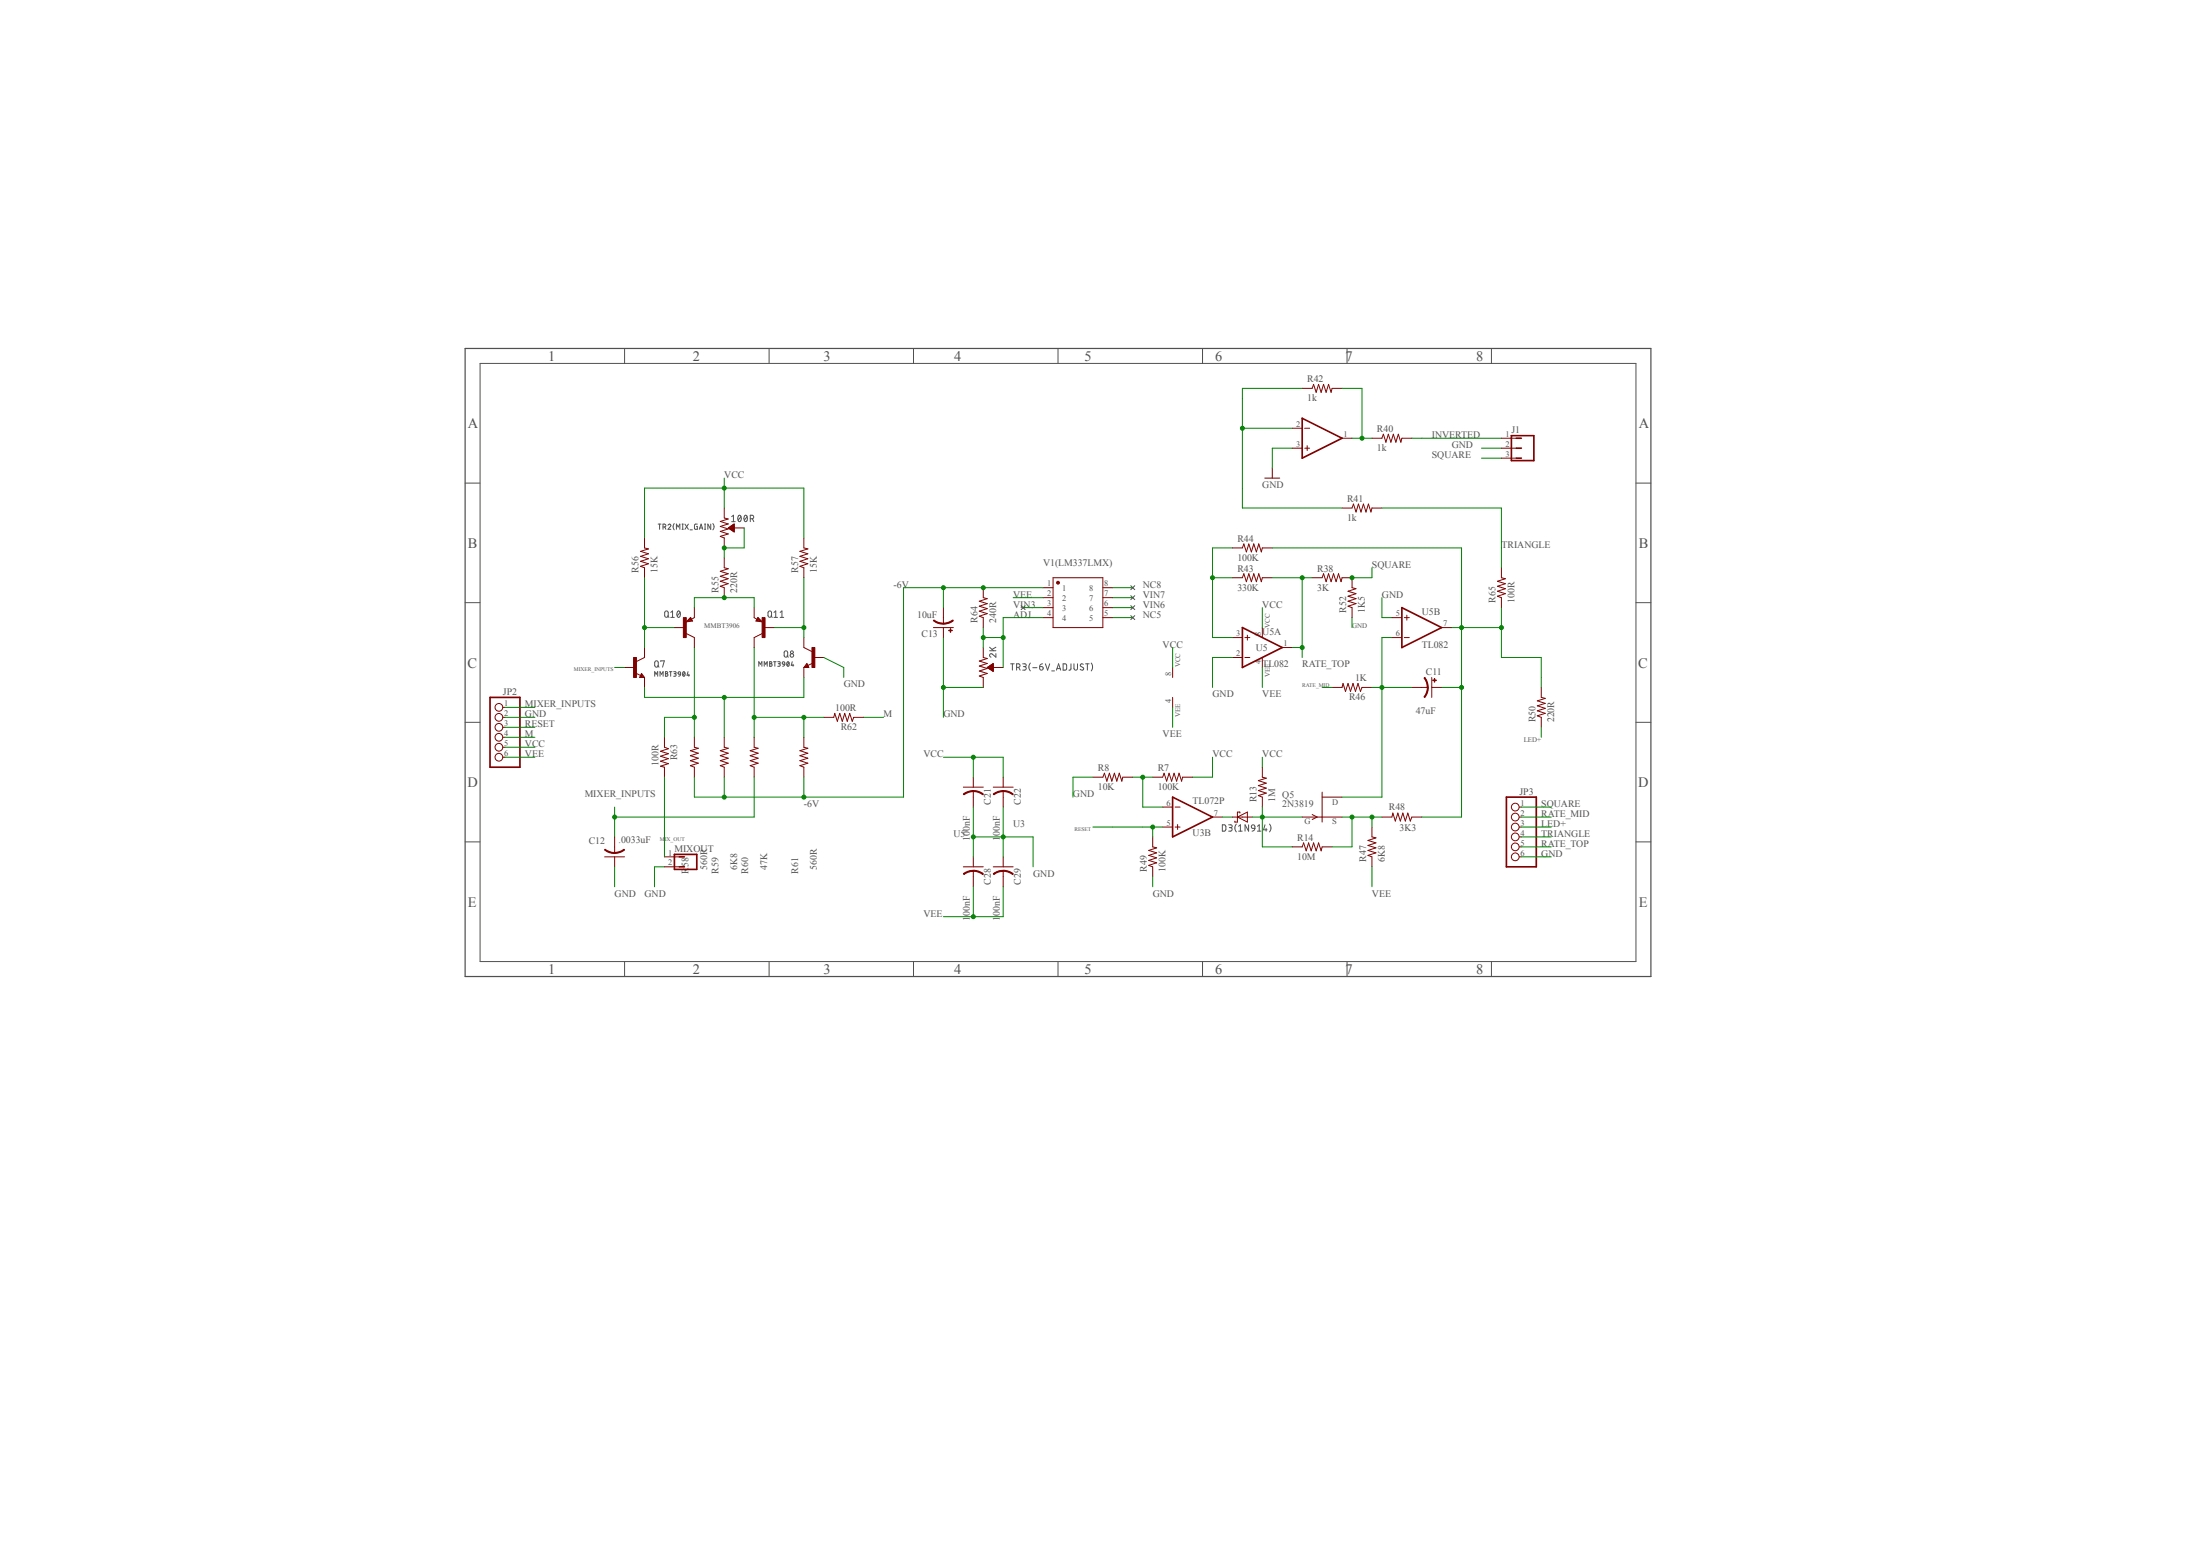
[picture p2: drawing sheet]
<svg xmlns="http://www.w3.org/2000/svg" width="841mm" height="594mm" viewBox="0 0 841 594" stroke-linecap="round" stroke-linejoin="round" font-family="sans-serif">
<path d="M177.3 132.7l579.7 252M757 132.7l-579.7 252" fill="none" stroke="#fff" stroke-width=".38"/>
<g fill="none" stroke="#505050" stroke-width=".38">
<path d="M183.5 138.8h441.9v228.6h-441.9zM238.8 133.1v5.7M294 133.1v5.7M349.2 133.1v5.7M404.5 133.1v5.7M459.7 133.1v5.7M515 133.1v5.7M570.2 133.1v5.7M177.8 184.6h5.7M279.7 197.4l.7-.6v2.5M279.7 199.3h1.4M282.3 197l.2-.1a1.23 1.23 0 0 1 .9 1.2 1.23 1.23 0 0 1-.9 1.2l-.5-1.2z"/>
<path d="M283.3 197.4l-1.1 1.3M284.7 197l.3-.2a1.34 1.34 0 0 1 .7 1.3 1.34 1.34 0 0 1-.8 1.2l-.5-1.2zM285.6 197.4l-1.1 1.3M286.8 198.2h1l.3-.5-.1-.6-1.2-.3v2.5M287.6 198.2l.6 1.1M625.4 184.6h5.7M251.6 200.2h1.1M252.1 200.2v2M253.5 201.3h.8l.3-.4-.2-.5-.9-.2v2M254.1 201.3l.5 .9M255.4 200.7a.54 .54 0 0 1 .7-.5 .54 .54 0 0 1 .2 .9l-.9 1.1h1.1M257.7 200l-.4 1.2 .4 1.2"/>
<path d="M258.6 202.2v-2l.7 1.1 .6-1.1v2M260.7 200.2h.5M260.7 202.2h.5M261 200.2v2M261.8 200.2l1.4 2M263.2 200.2l-1.4 2M263.8 202.4h.9M266.6 200.2l-1.1 .3 .2 1.7h.9v-1.1h-.4M267.3 202.2l.7-2 .7 2M267.5 201.7h1M269.3 200.2h.5M269.3 202.2h.5"/>
<path d="M269.5 200.2v2M271.7 200.2v2l-1.1-2v2M272.5 200l.5 1.2-.5 1.2M177.8 230.2h5.7M254.3 233.5l.6-.1 .5 .4v1.7l-.5 .3-.6-.1-.2-.5zM255.2 235.3l.5 .6M256.4 234l.7-.6v2.5M256.4 235.9h1.4M259 233.6l.2-.1a1.23 1.23 0 0 1 .9 1.1 1.23 1.23 0 0 1-.9 1.2l-.5-1.2zM260 234l-1.1 1.3M293.8 233.5l.6-.1 .5 .4v1.7l-.5 .3-.6-.1-.2-.5zM294.7 235.3l.5 .6"/>
<path d="M295.9 235.9h1.3M295.9 234l.7-.6v2.5M298.2 235.9h1.4M298.2 234l.7-.6v2.5M390.4 231.4l1.5 1.5M391.9 231.4l-1.5 1.5M432.3 235.2l1.5 1.5M432.3 231.4l1.5 1.5M432.3 227.6l1.5 1.5M432.3 223.8l1.5 1.5M433.8 235.2l-1.5 1.5M433.8 231.4l-1.5 1.5"/>
<path d="M433.8 227.6l-1.5 1.5M433.8 223.8l-1.5 1.5M625.4 230.2h5.7M753 232.1v1.6M753 235.2v1.5M753 238.2v1.5M756.8 232.1v4.2M756.8 238.6v4.2M250.3 258.4v-1.8l.5 1 .6-1v1.8M250.5 252.6l.6-.1 .5 .3v1.7l-.5 .4-.6-.1-.2-.6zM251.4 254.4l.5 .5M252.3 258.4v-1.8l.6 1 .6-1v1.8"/>
<path d="M252.6 252.7v-.2h1.4l-.7 2.4M254.4 256.6l.8 .2v.4l-.3 .2 .5 .5-.3 .4-.7 .1zM254.4 257.4h.5M255.9 256.6h1M256.4 256.6v1.8M257.5 256.6l.8 .1 .2 .3-.2 .3-.6 .1M258 257.4l.4 .2v.5l-.9 .3M259.5 256.7l.6 .2 .1 .7-.9-.2zM260.2 257.6l-.2 .5-.6 .3M261.2 256.7a.83 .83 0 0 1 .7 .8 .83 .83 0 0 1-.7 .8l-.2-.5zM261.8 257l-.8 1M263 256.6l-.4 1.4h1"/>
<path d="M263.3 257.6v.8M290.1 254.5v-1.7l.6 1 .6-1v1.7M292.2 254.5v-1.7l.5 1 .6-1v1.7M294.2 252.8l.8 .2v.4l-.3 .2 .5 .5-.3 .4h-.7zM294.2 253.6h.5M295.7 252.8h1M296.2 252.8v1.7M297.3 252.8l.9 .2-.1 .5-.6 .1M297.8 253.6l.4 .2v.5l-.9 .2M299.3 252.8h.5l.2 1-.8-.1-.1-.4zM300 253.8l-.2 .5-.6 .2M300 248.8h.9l.2 .5-.1 1.4-.4 .4-.8-.4v-1.4z"/>
<path d="M300.8 250.6l.6 .5M301 252.8a.84 .84 0 0 1 .7 .9 .84 .84 0 0 1-.7 .8l-.3-.8zM301.6 253.2l-.7 1M302.9 252.8l-.4 1.4h1M303.2 253.8v.7M378.3 248.6h2.4M378.3 247.3l1.5 1.3M380.7 249.7v1.4l-1.3-1.2a.66 .66 0 0 0-1.1 .2 .66 .66 0 0 0 .5 1M380.7 247.3l-1.5 .8M386.3 253.6h1.4M387 253.6v2.4M388.6 255l1.2-.3 .1-.6-.3-.4-1-.1v2.4"/>
<path d="M389.4 255l.6 1M391 253.6l1 .1 .3 .3-.3 .6-.8 .1M391.6 254.7l.5 .2 .2 .6-.4 .5h-.9M393.9 253.3l-.6 1.5 .6 1.5M394.8 255.1h1.6M397.4 254.7h.8a.69 .69 0 0 1 .6 .7 .69 .69 0 0 1-.7 .6 .69 .69 0 0 1-.7-.7zM398.5 253.6l-.9 .4-.2 .7M399.6 253.6l.9 2.4 .8-2.4M402 256.3h1.1M403.9 256l.8-2.4 .8 2.4M404.1 255.4h1.2M406.4 253.6l1 .1 .3 .3v1.6l-.3 .4h-1z"/>
<path d="M409.4 253.6v2.1l-.8 .3M410.6 253.6v1.7l.5 .7 .8-.4v-2M414.1 253.8l-.8-.1-.3 .5 1 .8a.66 .66 0 0 1-.1 1.1 .66 .66 0 0 1-1-.4M415 253.6h1.4M415.7 253.6v2.4M417.2 253.3l.5 1.5-.5 1.5M753 241.2v1.5M753 244.2v1.5M753 247.3v1.4M753 250.3v1.5M753 253.3v1.5M753 256.3v1.5"/>
<path d="M753 259.3v1.5M756.8 245.1v4.1M756.8 251.5v4.2M756.8 257.9v4.2M177.8 276h5.7M625.4 276h5.7M753 262.3v1.6M753 265.3v1.6M753 268.3v1.6M753 271.4v1.5M753 274.4v1.5M753 277.4v1.5"/>
<path d="M756.8 264.4v4.2M756.8 270.8v4.2M756.8 277.2v4.2M753 280.4v1.5M753 283.5v1.4M753 286.5v1.5M753 289.5v1.5M753 292.5v1.5M753 295.5v1.5M753 298.5v1.5M756.8 283.7v4.2M756.8 290.1v4.2"/>
<path d="M756.8 296.6v4.2M467.3 315.1l.9 .1 .4 .3v1.4l-.4 .6h-.9zM469.7 315.1l1.1 .1 .3 .3-.3 .6-.8 .1M470.4 316.2l.5 .2v.9l-1.2 .2M472.6 314.8l-.5 1.5 .5 1.5M473.5 317.5h1.4M473.5 315.7l.7-.6v2.4M477.3 315.1v2.4l-1.3-2.4v2.4M478.6 315.2h.9l.2 1.3-1.2-.2zM479.7 316.5l-.2 .6-.9 .4M480.7 317.5h1.4M480.7 315.7l.7-.6v2.4"/>
<path d="M483.6 315.1l-.6 1.9h1.4M484 316.5v1M485.3 314.8l.6 1.5-.6 1.5M753 301.5v1.6M753 304.5v1.6M753 307.6v1.5M753 310.6v1.5M753 313.6v1.5M753 316.6v1.5M753 319.6v1.6M756.8 303v4.2M756.8 309.4v4.2"/>
<path d="M756.8 315.9v4.2M177.8 321.6h5.7M625.4 321.6h5.7M753 322.7v1.5M753 325.7v1.5M753 328.7v1.5M753 331.7v1.5M753 334.7v1.5M753 337.7v1.6M756.8 322.3v4.2M756.8 328.8v4.2M756.8 335.2v4.2"/>
<path d="M753 340.7v1.6M753 343.8v1.5M753 346.8v1.5M753 349.8v1.5M753 352.8v1.5M753 355.8v1.6M753 358.9v1.5M756.8 341.7v4.2M756.8 348.1v4.2M756.8 354.5v4.2M238.8 367.4v5.7M294 367.4v5.7"/>
<path d="M349.2 367.4v5.7M404.5 367.4v5.7M459.7 367.4v5.7M515 367.4v5.7M570.2 367.4v5.7M753 361.9v1.5M753 364.9v1.5M753 367.9v1.5M753 370.9v1.5M753 373.9v1.5M753 377v1.5M753 380v1.5"/>
<path d="M756.8 361v4.2M756.8 367.4v4.2M756.8 373.9v4.2M753 383v1.5M756.8 380.3v4.2"/>
<circle cx="302.7" cy="249.2" r=".55"/>
<circle cx="302.7" cy="250.4" r=".68"/>
</g>
<path d="M177.8 133.1h453.3v240h-453.3z" fill="none" stroke="#505050" stroke-width=".47"/>
<g fill="none" stroke="#800000" stroke-width=".38">
<path d="M494 171.2h3.8M494 163.6h3.8M498.7 171.2h1.9M498.7 163.6h1.9M499.7 170.3v1.9M513 167.4h3.9M276.9 194.1v3.8l1.5 .4-3.1 .9 3.1 1-3.1 .9 3.1 1-3.1 .9 3.1 1-3.1 .9 1.6 .6v3.8M246.4 205.5v3.8l1.5 .4-3 .9 3 1-3 .9 3 1-3 1 3 .9-3 1 1.5 .5v3.8M276.9 213.1v3.8l1.5 .4-3.1 1 3.1 .9-3.1 1 3.1 .9-3.1 1 3.1 .9-3.1 1 1.6 .5v3.8M278.4 201.7l2.3-1.5v3zM278.5 201.6h2.2M278.7 201.5h2"/>
<path d="M278.8 202h1.9M279 202.1h1.7M279 201.3h1.7M279.2 202.3h1.5M279.2 201.1h1.5M279.5 202.4h1.2M279.5 200.9h1.2M279.7 202.6h1M279.7 200.8h1M280 200.6h.7M280 202.8h.7M280.2 200.4h.5"/>
<path d="M280.3 202.9h.4M280.5 203.1h.2M280.5 200.3h.2M284.5 201.7l-6 .1M307.3 205.5v3.8l1.5 .4-3 .9 3 1-3 .9 3 1-3 1 3 .9-3 1 1.5 .5v3.8M471.1 209.3h3.8l.6-1.5 1 3.1 .9-3.1 1 3.1 .9-3.1 1 3.1 .9-3.1 1 3.1 .4-1.6h3.8M257.8 239.8h3.8M261.2 236h1.1v7.6h-1.1zM263.9 236.9h-.6l.6-.4 .4 .6-1.5 .2 1.1-1.1 .6 .9M264 235.9l.8 1.4-2.4 .3zM265.4 232.1v3.9l-1.1 .6M288.3 232.1v3.9l1.1 .6"/>
<path d="M289.7 235.9l1.6 1.7-2.3-.3zM289.8 236.9h.6l-.6-.4-.4 .6 1.6 .2-1.2-1.1-.6 .9M291.3 236h1.1v7.6h-1.1zM292.1 239.8h3.8M471.1 220.7h3.8l.6-1.5 1 3 .9-3 1 3 .9-3 1 3 .9-3 1 3 .4-1.5h3.8M482.6 239.8v3.8M532.1 236h3.8M536.8 236h1.9M537.8 235v1.9M551.1 239.8h3.8M238.8 255h3.8M242.2 251.2h1.1v7.6h-1.1z"/>
<path d="M243 257.2l1.9 .9M245.2 257.3l1.2 1.5h-1.9zM245.2 258.1l.2 .3h-.5l.3-.7 .8 .9h-1.1M246.4 247.4v3.8l-3.1 1.5M246.4 258.8v3.8M262.4 242.1l3 1.5v3.8M291.3 242.1l-3 1.5v3.8M307.3 243.6v3.8l3.1 1.5M307.3 255v3.8M308.4 253.5l.8 1.5h-1.9zM308.4 254.2l-.1 .4h.5l-.4-.7-.7 .9h1.1M310.4 247.4h1.1v7.6h-1.1z"/>
<path d="M310.7 253.4l-1.9 .8M311.1 251.2h3.8M448.3 255v3.8M471.1 243.6h3.8M471.1 251.2h3.8M475.9 243.6h1.9M475.9 251.2h1.9M476.9 242.6v2M482.6 251.2v3.8M490.2 247.4h3.8M532.1 243.6h3.8M536.8 243.6h1.9"/>
<path d="M314.9 274.1h3.8l.4-1.6 1 3.1 .9-3.1 1 3.1 .9-3.1 1 3.1 .9-3.1 1 3.1 .6-1.5h3.8M448.3 266.4v3.8M509.2 262.6h3.8l.4-1.5 1 3.1 .9-3.1 1 3.1 .9-3.1 1 3.1 .9-3.1 1 3.1 .6-1.6h3.8M254 281.7v3.8l1.5 .5-3 1 3 .9-3 1 3 .9-3 1 3 1-3 .9 1.5 .4v3.8M265.4 281.7v3.8l1.6 .4-3.1 .9 3.1 1-3.1 .9 3.1 1-3.1 .9 3.1 1-3.1 .9 1.5 .6v3.8M276.9 281.7v3.8l1.5 .4-3.1 .9 3.1 1-3.1 .9 3.1 1-3.1 .9 3.1 1-3.1 .9 1.6 .6v3.8M288.3 281.7v3.8l1.5 .4-3 .9 3 1-3 .9 3 1-3 .9 3 1-3 .9 1.5 .6v3.8M307.3 281.7v3.8l1.5 .4-3 .9 3 1-3 .9 3 1-3 .9 3 1-3 .9 1.5 .6v3.8M417.8 296.9h3.8l.6-1.5 .9 3 1-3 .9 3 1-3 .9 3 1-3 .9 3 .4-1.5h3.8M440.7 296.9h3.8l.5-1.5 1 3 .9-3 1 3 .9-3 1 3 .9-3 1 3 .4-1.5h3.8M482.6 293.1v3.8l1.5 .4-3.1 .9 3.1 1-3.1 .9 3.1 1-3.1 .9 3.1 1-3.1 .9 1.6 .6v3.8M440.7 319.7v3.8l1.5 .4-3.1 1 3.1 .9-3.1 1 3.1 .9-3.1 1 3.1 .9-3.1 1 1.6 .6v3.8"/>
<path d="M444.5 316h3.8M444.5 308.3h3.8M449.2 316h1.9M449.2 308.3h1.9M450.2 315v1.9M463.5 312.2h3.8M471.1 312.2h7.7M473 312.2l3.9-1.9v3.8zM474 310.6v-.3h-1v3.8h-.9v-.4M524.5 316v3.7l1.5 .4-3 1 3 .9-3 1 3 .9-3 1 3 .9-3 1 1.5 .6v3.8M528.3 312.2h3.8l.4-1.6 .9 3.1 1-3.1 .9 3.1 1-3.1 .9 3.1 1-3.1 .9 3.1 .6-1.5h3.8M231.1 327.4h7.7"/>
<path d="M235 323.5v2.3M494 323.5h3.8l.6-1.5 .9 3.1 1-3.1 .9 3.1 1-3.1 .9 3.1 1-3.1 .9 3.1 .4-1.6h3.8"/>
</g>
<path d="M497.8 159.8l15.2 7.6-15.2 7.6zM474.9 239.8l15.3 7.6-15.3 7.6zM535.9 232.1l15.2 7.7-15.2 7.6zM448.3 304.5l15.2 7.7-15.2 7.5z" fill="none" stroke="#800000" stroke-width=".63"/>
<path d="M261.8 236v7.6M291.9 236v7.6M242.8 251.2v7.6M311 247.4v7.6" fill="none" stroke="#800000" stroke-width="1.1" stroke-linecap="butt"/>
<path d="M231.3 324.4a6.2 6.2 0 0 0 3.7 1.3v.4l-2.1-.4-1.8-1z" fill-rule="evenodd" fill="#800000"/>
<path d="M231.3 324.4a6.2 6.2 0 0 0 3.7 1.3v.4l-2.1-.4-1.8-1z" fill="none" stroke="#800000" stroke-width=".38"/>
<path d="M235 325.7a5.6 5.6 0 0 0 3.5-1.3l.3 .3-1.9 1-1.9 .3z" fill-rule="evenodd" fill="#800000"/>
<path d="M398.7 224.5h3.9M398.7 228.3h3.9M398.7 232.1h3.9M398.7 236h3.9M402.6 220.7h19v19.1h-19zM421.6 224.5h3.8M421.6 228.3h3.8M421.6 232.1h3.8M421.6 236h3.8M235 319.7v3.8M235 325.7a5.6 5.6 0 0 0 3.5-1.3l.3 .3-1.9 1-1.9 .3zM235 327.4v3.8" fill="none" stroke="#800000" stroke-width=".38"/>
<circle cx="404.5" cy="222.6" r=".55" fill="#800000"/>
<g fill="none" stroke="#800000" stroke-width=".38">
<path d="M356.8 239.8h7.7M360.6 236v2.2M375.9 224.5v3.8l1.5 .4-3 1 3 .9-3 1 3 .9-3 1 3 .9-3 1 1.5 .6v3.8M375.9 247.4v3.8l1.5 .4-3 1 3 .9-3 1 3 .9-3 1 3 .9-3 1 1.5 .5v3.8M377.4 255l2.3-1.5v3zM377.5 255.1h2.2M377.6 254.9h2.1M377.8 255.3h1.9M377.8 254.8h1.9M378 255.4h1.7M378 254.6h1.7M378.3 255.6h1.4"/>
<path d="M378.3 254.4h1.4M378.5 255.7h1.2M378.6 254.2h1.1M378.8 255.9h.9M378.8 254.1h.9M379 256.1h.7M379.1 253.9h.6M379.3 256.2h.4M379.3 253.8h.4M379.5 256.4h.2M379.5 253.6h.2M379.7 255h3.8"/>
<circle cx="404.5" cy="222.6" r=".55"/>
</g>
<path d="M357 236.8a5.6 5.6 0 0 0 3.6 1.3v.4l-2-.3-1.8-1.1z" fill-rule="evenodd" fill="#800000"/>
<path d="M357 236.8a5.6 5.6 0 0 0 3.6 1.3v.4l-2-.3-1.8-1.1z" fill="none" stroke="#800000" stroke-width=".38"/>
<path d="M360.6 238.1a6.3 6.3 0 0 0 3.6-1.3l.3 .3-.3 .3-1.5 .7-2.1 .4z" fill-rule="evenodd" fill="#800000"/>
<g fill="none" stroke="#800000" stroke-width=".38">
<path d="M574 216.9v3.8l1.5 .4-3.1 1 3.1 .9-3.1 1 3.1 .9-3.1 1 3.1 .9-3.1 1 1.6 .5v3.8M360.6 238.1a6.3 6.3 0 0 0 3.6-1.3l.3 .3-.3 .3-1.5 .7-2.1 .4zM360.6 232.1v3.9M360.6 239.8v3.8M362.7 240.8l1.3 .2zM362.7 240.9h1.3M363.3 240.2l.1 1.3zM363.4 240.2v1.3M547.3 258.8v7.6M192.2 270.2h.8M192.2 274.1h.8M192.2 277.9h.8"/>
<path d="M543.5 262.6h2.3M192.2 281.7h.8M192.2 285.5h.8M192.2 289.3h.8M580.8 308.3h.8M580.8 312.2h.8M580.8 316h.8M580.8 319.7h.8M580.8 323.5h.8M580.8 327.4h.8"/>
<circle cx="190.7" cy="270.2" r="1.48"/>
<circle cx="190.7" cy="274.1" r="1.48"/>
<circle cx="190.7" cy="277.9" r="1.48"/>
<circle cx="190.7" cy="289.3" r="1.48"/>
<circle cx="190.7" cy="281.7" r="1.48"/>
<circle cx="190.7" cy="285.5" r="1.48"/>
<circle cx="579.3" cy="308.3" r="1.48"/>
<circle cx="579.3" cy="312.2" r="1.48"/>
<circle cx="579.3" cy="316" r="1.48"/>
<circle cx="579.3" cy="319.7" r="1.48"/>
<circle cx="579.3" cy="323.5" r="1.48"/>
<circle cx="579.3" cy="327.4" r="1.48"/>
</g>
<path d="M187.3 266.4h11.5v26.7h-11.5zM575.9 304.5h11.4v26.7h-11.4z" fill="none" stroke="#800000" stroke-width=".63"/>
<path d="M545.6 262.6h.4l-.3 2.1-1 1.8-.3-.3a5.9 5.9 0 0 0 1.2-3.6z" fill-rule="evenodd" fill="#800000"/>
<path d="M545.6 262.6h.4l-.3 2.1-1 1.8-.3-.3a5.9 5.9 0 0 0 1.2-3.6z" fill="none" stroke="#800000" stroke-width=".38"/>
<path d="M544.4 259l.3-.2 .9 1.8 .4 2h-.4a5.6 5.6 0 0 0-1.2-3.6z" fill-rule="evenodd" fill="#800000"/>
<g fill="none" stroke="#800000" stroke-width=".38">
<path d="M497.8 148.4h3.8l.6-1.6 .9 3.1 1-3.1 .9 3.1 1-3.1 1 3.1 .9-3.1 1 3.1 .3-1.5h3.8M486.4 178.8v3.9M524.5 167.4h3.8l.5-1.5 1 3 .9-3 1 3 .9-3 1 3 1-3 .9 3 .4-1.5h3.8M574 167.4h5.7M574 175h5.7M574 171.2h5.7M483.5 182.7h5.7M513 194.1h3.9l.5-1.5 1 3 .9-3 1 3 .9-3 1 3 .9-3 1 3 .4-1.5h3.8M501.6 220.7h3.8l.6-1.5 1 3 .9-3 1 3 .9-3 1 3 .9-3 1 3 .3-1.5h3.9v3.8l1.5 .4-3.1 1 3.1 .9-3.1 1 3.1 .9-3.1 1 3.1 .9-3.1 1 1.6 .5v3.9M544.4 259l.3-.2 .9 1.8 .4 2h-.4a5.6 5.6 0 0 0-1.2-3.6zM547.7 259.8l1.4 .2zM547.7 259.9h1.4"/>
<path d="M548.3 259.2l.2 1.4zM548.4 259.2v1.4M539.7 262.6h3.8M547.3 262.6h3.8M589.2 262.6v3.8l1.5 .4-3 .9 3 1-3 1 3 .9-3 1 3 .9-3 1 1.5 .6v3.8M368.3 300.7h7.6M372.1 302.3v2.2M497.8 312.2h15.2M501.6 311.2l1.9 1-1.9 .9M505.4 302.6v11.5M505.4 304.5h7.6M254 331.2h5.7"/>
<path d="M254 327.4h5.7"/>
</g>
<path d="M577.8 166.4h8.6v9.6h-8.6zM579.7 175h1.9M579.7 171.2h1.9M579.7 167.4h1.9M257.8 326.4h8.6v5.7h-8.6zM259.7 331.2h1.9M259.7 327.4h1.9" fill="none" stroke="#800000" stroke-width=".63"/>
<path d="M372.1 302l2 .3 1.8 1.1-.2 .2a5.8 5.8 0 0 0-3.6-1.2z" fill-rule="evenodd" fill="#800000"/>
<path d="M372.1 302l2 .3 1.8 1.1-.2 .2a5.8 5.8 0 0 0-3.6-1.2z" fill="none" stroke="#800000" stroke-width=".38"/>
<path d="M368.3 303.4l2.5-1.2 1.3-.2v.4a6.3 6.3 0 0 0-3.6 1.2z" fill-rule="evenodd" fill="#800000"/>
<path d="M372.1 296.9v3.8M368.3 303.4l2.5-1.2 1.3-.2v.4a6.3 6.3 0 0 0-3.6 1.2zM372.1 304.5v3.8M379.7 300.7h7.6M383.5 302.3v2.2" fill="none" stroke="#800000" stroke-width=".38"/>
<path d="M383.5 302l2 .3 1.9 1.1-.3 .2a5.8 5.8 0 0 0-3.6-1.2z" fill-rule="evenodd" fill="#800000"/>
<path d="M383.5 302l2 .3 1.9 1.1-.3 .2a5.8 5.8 0 0 0-3.6-1.2z" fill="none" stroke="#800000" stroke-width=".38"/>
<path d="M379.7 303.4l2.6-1.2 1.2-.2v.4a6 6 0 0 0-3.5 1.2z" fill-rule="evenodd" fill="#800000"/>
<path d="M383.5 296.9v3.8M379.7 303.4l2.6-1.2 1.2-.2v.4a6 6 0 0 0-3.5 1.2zM383.5 304.5v3.8M368.3 331.2h7.6M372.1 332.7v2.3" fill="none" stroke="#800000" stroke-width=".38"/>
<path d="M372.1 332.5l2.8 .7 1 .6-.2 .3a6.2 6.2 0 0 0-3.6-1.2z" fill-rule="evenodd" fill="#800000"/>
<path d="M372.1 332.5l2.8 .7 1 .6-.2 .3a6.2 6.2 0 0 0-3.6-1.2z" fill="none" stroke="#800000" stroke-width=".38"/>
<path d="M368.3 333.8l2.5-1.2 1.3-.1v.4a5.6 5.6 0 0 0-3.6 1.2z" fill-rule="evenodd" fill="#800000"/>
<path d="M368.3 333.8l2.5-1.2 1.3-.1v.4a5.6 5.6 0 0 0-3.6 1.2zM372.1 327.4v3.8M372.1 335v3.8M379.7 331.2h7.6M383.5 332.7v2.3" fill="none" stroke="#800000" stroke-width=".38"/>
<path d="M383.5 332.5l2.8 .7 1.1 .6-.3 .3a6.2 6.2 0 0 0-3.6-1.2z" fill-rule="evenodd" fill="#800000"/>
<path d="M383.5 332.5l2.8 .7 1.1 .6-.3 .3a6.2 6.2 0 0 0-3.6-1.2z" fill="none" stroke="#800000" stroke-width=".38"/>
<path d="M379.7 333.8l2.6-1.2 1.2-.1v.4a5.3 5.3 0 0 0-3.5 1.2z" fill-rule="evenodd" fill="#800000"/>
<path d="M379.7 333.8l2.6-1.2 1.2-.1v.4a5.3 5.3 0 0 0-3.5 1.2zM383.5 327.4v3.8M383.5 335v3.8" fill="none" stroke="#800000" stroke-width=".38"/>
<path d="M528.3 228.3v7.7h3.8M314.9 251.2l7.6 3.8v3.8M360.6 243.6v30.5M471.1 251.2h-7.6v11.4M360.6 262.6h15.3M417.8 296.9h-7.6v7.6M235 331.2v7.6M440.7 335v3.8" fill="none" stroke="#008000" stroke-width=".38"/>
<circle cx="360.6" cy="262.6" r=".76" fill="#008000"/>
<g fill="none" stroke="#008000" stroke-width=".38">
<path d="M494 171.2h-7.6v7.6M566.3 171.2h7.7M516.9 236v3.8M193 274.1h11.5M372.1 308.3v19.1M254 331.2h-3.8v7.6M581.6 327.4h11.4"/>
<circle cx="360.6" cy="262.6" r=".76"/>
</g>
<circle cx="372.1" cy="319.7" r=".76" fill="#008000"/>
<g fill="none" stroke="#008000" stroke-width=".38">
<path d="M372.1 319.7h11.4M383.5 308.3v19.1"/>
<circle cx="372.1" cy="319.7" r=".76"/>
</g>
<circle cx="383.5" cy="319.7" r=".76" fill="#008000"/>
<g fill="none" stroke="#008000" stroke-width=".38">
<path d="M463.5 209.3v34.3h7.6M463.5 220.7h7.6M330.2 274.1h7.6M193 281.7h11.5M383.5 319.7h11.4v11.5"/>
<circle cx="383.5" cy="319.7" r=".76"/>
</g>
<circle cx="463.5" cy="220.7" r=".76" fill="#008000"/>
<g fill="none" stroke="#008000" stroke-width=".38">
<path d="M463.5 209.3h7.6M516.9 220.7h7.6M581.6 308.3h11.4"/>
<circle cx="463.5" cy="220.7" r=".76"/>
</g>
<circle cx="516.9" cy="220.7" r=".76" fill="#008000"/>
<g fill="none" stroke="#008000" stroke-width=".38">
<path d="M566.3 175h7.7M524.5 216.9v3.8M505.4 262.6h3.8M417.8 316h7.6M436.8 316h7.7M440.7 316v3.7M581.6 312.2h11.4"/>
<circle cx="516.9" cy="220.7" r=".76"/>
</g>
<circle cx="440.7" cy="316" r=".76" fill="#008000"/>
<g fill="none" stroke="#008000" stroke-width=".38">
<path d="M193 277.9h11.5M433 296.9h7.7M436.8 296.9v11.4h7.7M425.4 316h11.4"/>
<circle cx="440.7" cy="316" r=".76"/>
</g>
<circle cx="436.8" cy="296.9" r=".76" fill="#008000"/>
<g fill="none" stroke="#008000" stroke-width=".38">
<path d="M467.3 312.2h3.8M478.8 312.2h19M482.6 308.3v3.9"/>
<circle cx="436.8" cy="296.9" r=".76"/>
</g>
<circle cx="482.6" cy="312.2" r=".76" fill="#008000"/>
<g fill="none" stroke="#008000" stroke-width=".38">
<path d="M482.6 312.2v11.3h11.4M513 312.2h11.5M516.9 312.2v11.3h-7.7"/>
<circle cx="482.6" cy="312.2" r=".76"/>
</g>
<circle cx="516.9" cy="312.2" r=".76" fill="#008000"/>
<g fill="none" stroke="#008000" stroke-width=".38">
<path d="M528.3 312.2h-3.8v3.8"/>
<circle cx="516.9" cy="312.2" r=".76"/>
</g>
<circle cx="524.5" cy="312.2" r=".76" fill="#008000"/>
<g fill="none" stroke="#008000" stroke-width=".38">
<path d="M532.1 243.6h-3.8v19M524.5 262.6h15.2M513 304.5h15.3"/>
<circle cx="524.5" cy="312.2" r=".76"/>
</g>
<circle cx="528.3" cy="262.6" r=".76" fill="#008000"/>
<g fill="none" stroke="#008000" stroke-width=".38">
<path d="M528.3 194.1h45.7v22.8M528.3 262.6v41.9M589.2 277.9v3.8M288.3 296.9v15.3h-53.3M235 308.3v11.4M581.6 316h11.4M581.6 319.7h11.4"/>
<circle cx="528.3" cy="262.6" r=".76"/>
</g>
<circle cx="235" cy="312.2" r=".76" fill="#008000"/>
<g fill="none" stroke="#008000" stroke-width=".38">
<path d="M246.4 220.7v26.7M246.4 239.8h11.4M235 255h3.8M193 270.2h11.5"/>
<circle cx="235" cy="312.2" r=".76"/>
</g>
<circle cx="246.4" cy="239.8" r=".76" fill="#008000"/>
<g fill="none" stroke="#008000" stroke-width=".38">
<path d="M295.9 239.8h11.4M307.3 220.7v22.9"/>
<circle cx="246.4" cy="239.8" r=".76"/>
</g>
<circle cx="307.3" cy="239.8" r=".76" fill="#008000"/>
<g fill="none" stroke="#008000" stroke-width=".38">
<path d="M284.5 201.7v7.6h-7.6v3.8"/>
<circle cx="307.3" cy="239.8" r=".76"/>
</g>
<circle cx="276.9" cy="209.3" r=".76" fill="#008000"/>
<g fill="none" stroke="#008000" stroke-width=".38">
<path d="M288.3 228.3h-22.9v3.8"/>
<circle cx="276.9" cy="209.3" r=".76"/>
</g>
<circle cx="276.9" cy="228.3" r=".76" fill="#008000"/>
<g fill="none" stroke="#008000" stroke-width=".38">
<path d="M288.3 228.3v3.8M307.3 258.8v7.6h-60.9v-3.8M276.9 266.4v15.3"/>
<circle cx="276.9" cy="228.3" r=".76"/>
</g>
<circle cx="276.9" cy="266.4" r=".76" fill="#008000"/>
<g fill="none" stroke="#008000" stroke-width=".38">
<path d="M265.4 247.4v34.3M254 274.1h11.4"/>
<circle cx="276.9" cy="266.4" r=".76"/>
</g>
<circle cx="265.4" cy="274.1" r=".76" fill="#008000"/>
<g fill="none" stroke="#008000" stroke-width=".38">
<path d="M288.3 247.4v34.3M254 274.1v7.6M288.3 274.1h19"/>
<circle cx="265.4" cy="274.1" r=".76"/>
</g>
<circle cx="288.3" cy="274.1" r=".76" fill="#008000"/>
<g fill="none" stroke="#008000" stroke-width=".38">
<path d="M314.9 274.1h-7.6v7.6"/>
<circle cx="288.3" cy="274.1" r=".76"/>
</g>
<circle cx="307.3" cy="274.1" r=".76" fill="#008000"/>
<g fill="none" stroke="#008000" stroke-width=".38">
<path d="M360.6 224.5h38.1M254 296.9v30.5"/>
<circle cx="307.3" cy="274.1" r=".76"/>
</g>
<circle cx="375.9" cy="224.5" r=".76" fill="#008000"/>
<g fill="none" stroke="#008000" stroke-width=".38">
<path d="M360.6 224.5v7.6"/>
<circle cx="375.9" cy="224.5" r=".76"/>
</g>
<circle cx="360.6" cy="224.5" r=".76" fill="#008000"/>
<g fill="none" stroke="#008000" stroke-width=".38">
<path d="M360.6 224.5h-15.2v80M265.4 296.9v7.6h41.9M276.9 296.9v7.6"/>
<circle cx="360.6" cy="224.5" r=".76"/>
</g>
<circle cx="276.9" cy="304.5" r=".76" fill="#008000"/>
<g fill="none" stroke="#008000" stroke-width=".38">
<path d="M307.3 296.9v7.6"/>
<circle cx="276.9" cy="304.5" r=".76"/>
</g>
<circle cx="307.3" cy="304.5" r=".76" fill="#008000"/>
<g fill="none" stroke="#008000" stroke-width=".38">
<path d="M375.9 239.8v7.6M398.7 236h-15.2v7.6h-7.6M425.4 232.1h7.6M307.3 304.5h38.1"/>
<circle cx="307.3" cy="304.5" r=".76"/>
</g>
<circle cx="375.9" cy="243.6" r=".76" fill="#008000"/>
<g fill="none" stroke="#008000" stroke-width=".38">
<path d="M383.5 243.6v11.4"/>
<circle cx="375.9" cy="243.6" r=".76"/>
</g>
<circle cx="383.5" cy="243.6" r=".76" fill="#008000"/>
<g fill="none" stroke="#008000" stroke-width=".38">
<path d="M486.4 209.3h72.3v53.3h-7.6M425.4 224.5h7.6M425.4 228.3h7.6M425.4 236h7.6M554.9 239.8h3.8"/>
<circle cx="383.5" cy="243.6" r=".76"/>
</g>
<circle cx="558.7" cy="239.8" r=".76" fill="#008000"/>
<g fill="none" stroke="#008000" stroke-width=".38">
<path d="M558.7 239.8h15.3M558.7 262.6v49.6h-15.2"/>
<circle cx="558.7" cy="239.8" r=".76"/>
</g>
<circle cx="558.7" cy="262.6" r=".76" fill="#008000"/>
<g fill="none" stroke="#008000" stroke-width=".38">
<path d="M574 232.1v7.7"/>
<circle cx="558.7" cy="262.6" r=".76"/>
</g>
<circle cx="574" cy="239.8" r=".76" fill="#008000"/>
<g fill="none" stroke="#008000" stroke-width=".38">
<path d="M486.4 220.7h15.2M497.8 220.7v30.5M574 239.8v11.4h15.2v11.4M494 247.4h3.8"/>
<circle cx="574" cy="239.8" r=".76"/>
</g>
<circle cx="497.8" cy="247.4" r=".76" fill="#008000"/>
<circle cx="497.8" cy="247.4" r=".76" fill="none" stroke="#008000" stroke-width=".38"/>
<circle cx="497.8" cy="220.7" r=".76" fill="#008000"/>
<g fill="none" stroke="#008000" stroke-width=".38">
<path d="M276.9 186.5v7.6M307.3 186.5h-60.9v19M391.1 232.1h7.6M193 285.5h11.5M581.6 323.5h11.4"/>
<circle cx="497.8" cy="220.7" r=".76"/>
</g>
<circle cx="276.9" cy="186.5" r=".76" fill="#008000"/>
<g fill="none" stroke="#008000" stroke-width=".38">
<path d="M276.9 182.7v3.8M307.3 186.5v19M482.6 232.1v7.7M448.3 247.4v7.6M360.6 289.3h22.9v7.6M372.1 289.3v7.6M463.5 289.3v7.6h-7.6M482.6 289.3v3.8"/>
<circle cx="276.9" cy="186.5" r=".76"/>
</g>
<circle cx="372.1" cy="289.3" r=".76" fill="#008000"/>
<g fill="none" stroke="#008000" stroke-width=".38">
<path d="M387.3 228.3h11.4M482.6 255v7.6M448.3 270.2v7.7M193 289.3h11.5M372.1 338.8v11.4M383.5 338.8v11.4h-22.9M524.5 331.2v7.6"/>
<circle cx="372.1" cy="289.3" r=".76"/>
</g>
<circle cx="372.1" cy="350.2" r=".76" fill="#008000"/>
<g fill="none" stroke="#008000" stroke-width=".38">
<path d="M513 148.4h7.7v19M516.9 167.4h7.6"/>
<circle cx="372.1" cy="350.2" r=".76"/>
</g>
<circle cx="520.7" cy="167.4" r=".76" fill="#008000"/>
<g fill="none" stroke="#008000" stroke-width=".38">
<path d="M474.9 152.2v41.9h38.1M474.9 163.6h19.1M539.7 167.4h34.3"/>
<circle cx="520.7" cy="167.4" r=".76"/>
</g>
<circle cx="474.9" cy="163.6" r=".76" fill="#008000"/>
<g fill="none" stroke="#008000" stroke-width=".38">
<path d="M497.8 148.4h-22.9v3.8"/>
<circle cx="474.9" cy="163.6" r=".76"/>
</g>
<g fill="#fff">
<path d="M108.1 452h342v60.4h-342z" fill-rule="evenodd"/>
<path d="M738.4 196.4h64.5v326.9h-64.5z" fill-rule="evenodd"/>
</g>
<g font-size="5.5" fill="#505050">
<text x="209.6" y="138">1</text>
<text x="264.8" y="138">2</text>
<text x="314.8" y="138">3</text>
<text x="364.7" y="138">4</text>
<text x="414.6" y="138">5</text>
<text x="464.5" y="138">6</text>
<text x="514.4" y="138">7</text>
<text x="564.3" y="138">8</text>
<text x="178.9" y="163.7">A</text>
<text x="626.5" y="163.7">A</text>
<text x="178.9" y="209.4">B</text>
<text x="626.5" y="209.4">B</text>
<text x="178.7" y="255">C</text>
<text x="626.3" y="255">C</text>
<text x="178.7" y="300.8">D</text>
<text x="626.3" y="300.8">D</text>
<text x="178.9" y="346.4">E</text>
<text x="626.5" y="346.4">E</text>
<text x="209.6" y="372.2">1</text>
<text x="264.8" y="372.2">2</text>
<text x="314.8" y="372.2">3</text>
<text x="364.7" y="372.2">4</text>
<text x="414.6" y="372.2">5</text>
<text x="464.5" y="372.2">6</text>
<text x="514.4" y="372.2">7</text>
<text x="564.3" y="372.2">8</text>
</g>
<g font-size="3.8" fill="#505050">
<text x="499.7" y="146.1">R42</text>
<text x="499.7" y="153.3">1k</text>
<text x="526.4" y="165.2">R40</text>
<text x="547.3" y="167.4">INVERTED</text>
<text x="577.8" y="165.5">J1</text>
<text x="526.4" y="172.4">1k</text>
<text x="555" y="171.2">GND</text>
<text x="547.3" y="175">SQUARE</text>
<text x="276.9" y="182.7">VCC</text>
<text x="482.6" y="186.5">GND</text>
<text x="515" y="191.8">R41</text>
<text x="515" y="199">1k</text>
<text x="473" y="207">R44</text>
<text x="574" y="209.3">TRIANGLE</text>
<text x="473" y="214.3">100K</text>
<text x="244.1" y="218.8" transform="rotate(-90 244.1 218.8)">R56</text>
<text x="251.3" y="218.8" transform="rotate(-90 251.3 218.8)">15K</text>
<text x="305.1" y="218.8" transform="rotate(-90 305.1 218.8)">R57</text>
<text x="312.3" y="218.8" transform="rotate(-90 312.3 218.8)">15K</text>
<text x="398.7" y="216.1">V1(LM337LMX)</text>
<text x="473" y="218.5">R43</text>
<text x="503.5" y="218.5">R38</text>
<text x="524.5" y="216.9">SQUARE</text>
<text x="274.6" y="226.4" transform="rotate(-90 274.6 226.4)">R55</text>
<text x="281.8" y="226.4" transform="rotate(-90 281.8 226.4)">220R</text>
<text x="341.6" y="224.5">-6V</text>
<text x="436.8" y="224.5">NC8</text>
<text x="473" y="225.7">330K</text>
<text x="503.5" y="225.7">3K</text>
<text x="387.3" y="232.1">VIN3</text>
<text x="387.3" y="228.3">VEE</text>
<text x="436.8" y="232.1">VIN6</text>
<text x="436.8" y="228.3">VIN7</text>
<text x="482.6" y="232.1">VCC</text>
<text x="528.3" y="228.3">GND</text>
<text x="571.7" y="230.2" transform="rotate(-90 571.7 230.2)">R65</text>
<text x="578.9" y="230.2" transform="rotate(-90 578.9 230.2)">100R</text>
<text x="350.6" y="236.2">10uF</text>
<text x="373.6" y="237.9" transform="rotate(-90 373.6 237.9)">R64</text>
<text x="380.8" y="237.9" transform="rotate(-90 380.8 237.9)">240R</text>
<text x="387.3" y="236">ADJ</text>
<text x="436.8" y="236">NC5</text>
<text x="514.6" y="234.1" transform="rotate(-90 514.6 234.1)">R52</text>
<text x="521.8" y="234.1" transform="rotate(-90 521.8 234.1)">1K5</text>
<text x="543.5" y="235">U5B</text>
<text x="352.3" y="243.4">C13</text>
<text x="482.6" y="242.6">U5A</text>
<text x="444.5" y="247.4">VCC</text>
<text x="480.1" y="248.7">U5</text>
<text x="543.5" y="247.4">TL082</text>
<text x="482.6" y="255">TL082</text>
<text x="497.8" y="255">RATE_TOP</text>
<text x="545" y="257.9">C11</text>
<text x="322.5" y="262.6">GND</text>
<text x="518" y="260.3">1K</text>
<text x="192.3" y="265.5">JP2</text>
<text x="463.5" y="266.4">GND</text>
<text x="482.6" y="266.4">VEE</text>
<text x="515.7" y="267.5">R46</text>
<text x="200.7" y="274.1">GND</text>
<text x="200.7" y="270.2">MIXER_INPUTS</text>
<text x="319.3" y="271.8">100R</text>
<text x="337.8" y="274.1">M</text>
<text x="360.6" y="274.1">GND</text>
<text x="541.2" y="272.7">47uF</text>
<text x="587" y="276" transform="rotate(-90 587 276)">R50</text>
<text x="594.2" y="276" transform="rotate(-90 594.2 276)">220R</text>
<text x="200.7" y="281.7">M</text>
<text x="200.7" y="277.9">RESET</text>
<text x="321.4" y="279">R62</text>
<text x="444.5" y="281.7">VEE</text>
<text x="200.7" y="285.5">VCC</text>
<text x="200.7" y="289.3">VEE</text>
<text x="251.7" y="292.5" transform="rotate(-90 251.7 292.5)">100R</text>
<text x="258.9" y="290.4" transform="rotate(-90 258.9 290.4)">R63</text>
<text x="353" y="289.3">VCC</text>
<text x="463.5" y="289.3">VCC</text>
<text x="482.6" y="289.3">VCC</text>
<text x="419.7" y="294.7">R8</text>
<text x="442.6" y="294.7">R7</text>
<text x="223.5" y="304.5">MIXER_INPUTS</text>
<text x="410.2" y="304.5">GND</text>
<text x="419.7" y="301.9">10K</text>
<text x="442.6" y="301.9">100K</text>
<text x="490.2" y="304.7">Q5</text>
<text x="580.8" y="303.6">JP3</text>
<text x="307.3" y="308.3">-6V</text>
<text x="378.8" y="307.5" transform="rotate(-90 378.8 307.5)">C21</text>
<text x="390.2" y="307.5" transform="rotate(-90 390.2 307.5)">C22</text>
<text x="455.9" y="307.2">TL072P</text>
<text x="480.3" y="306.4" transform="rotate(-90 480.3 306.4)">R13</text>
<text x="487.5" y="306.4" transform="rotate(-90 487.5 306.4)">1M</text>
<text x="490.2" y="308.3">2N3819</text>
<text x="531" y="309.4">R48</text>
<text x="589.2" y="308.3">SQUARE</text>
<text x="387.3" y="316">U3</text>
<text x="535" y="317.5">3K3</text>
<text x="589.2" y="312.2">RATE_MID</text>
<text x="589.2" y="316">LED+</text>
<text x="225.1" y="322.6">C12</text>
<text x="236.5" y="322.2">.0033uF</text>
<text x="364.5" y="319.8">U5</text>
<text x="370.8" y="321.3" transform="rotate(-90 370.8 321.3)">100nF</text>
<text x="382.2" y="321.3" transform="rotate(-90 382.2 321.3)">100nF</text>
<text x="455.9" y="319.6">U3B</text>
<text x="495.9" y="321.3">R14</text>
<text x="589.2" y="319.8">TRIANGLE</text>
<text x="589.2" y="323.5">RATE_TOP</text>
<text x="257.8" y="325.4">MIXOUT</text>
<text x="495.9" y="328.5">10M</text>
<text x="522.2" y="329.3" transform="rotate(-90 522.2 329.3)">R47</text>
<text x="529.4" y="329.3" transform="rotate(-90 529.4 329.3)">6K8</text>
<text x="589.2" y="327.4">GND</text>
<text x="263.2" y="333.7" transform="rotate(-90 263.2 333.7)">R58</text>
<text x="270.4" y="332.3" transform="rotate(-90 270.4 332.3)">560R</text>
<text x="274.6" y="333.7" transform="rotate(-90 274.6 333.7)">R59</text>
<text x="281.8" y="332.3" transform="rotate(-90 281.8 332.3)">6K8</text>
<text x="286" y="333.7" transform="rotate(-90 286 333.7)">R60</text>
<text x="293.3" y="332.3" transform="rotate(-90 293.3 332.3)">47K</text>
<text x="305.1" y="333.7" transform="rotate(-90 305.1 333.7)">R61</text>
<text x="312.3" y="332.3" transform="rotate(-90 312.3 332.3)">560R</text>
<text x="394.9" y="335">GND</text>
<text x="438.4" y="333.1" transform="rotate(-90 438.4 333.1)">R49</text>
<text x="445.6" y="333.1" transform="rotate(-90 445.6 333.1)">100K</text>
<text x="378.8" y="337.9" transform="rotate(-90 378.8 337.9)">C28</text>
<text x="390.2" y="337.9" transform="rotate(-90 390.2 337.9)">C29</text>
<text x="235" y="342.6">GND</text>
<text x="246.4" y="342.6">GND</text>
<text x="440.7" y="342.6">GND</text>
<text x="524.5" y="342.6">VEE</text>
<text x="353" y="350.2">VEE</text>
<text x="370.8" y="351.7" transform="rotate(-90 370.8 351.7)">100nF</text>
<text x="382.2" y="351.7" transform="rotate(-90 382.2 351.7)">100nF</text>
</g>
<g font-size="3.2" fill="#505050">
<text x="495.5" y="163.1">2</text>
<text x="513.6" y="166.9">1</text>
<text x="575.5" y="166.9">1</text>
<text x="495.5" y="170.7">3</text>
<text x="575.5" y="170.7">2</text>
<text x="575.5" y="174.5">3</text>
<text x="400.3" y="224">1</text>
<text x="400.3" y="227.8">2</text>
<text x="406.1" y="225.7">1</text>
<text x="416.3" y="225.7">8</text>
<text x="422.2" y="227.8">7</text>
<text x="422.2" y="224">8</text>
<text x="400.3" y="231.6">3</text>
<text x="406.1" y="229.5">2</text>
<text x="406.1" y="233.3">3</text>
<text x="416.3" y="233.3">6</text>
<text x="416.3" y="229.5">7</text>
<text x="422.2" y="231.6">6</text>
<text x="400.3" y="235.4">4</text>
<text x="406.1" y="237.1">4</text>
<text x="416.3" y="237.1">5</text>
<text x="422.2" y="235.4">5</text>
<text x="533.6" y="235.4">5</text>
<text x="551.7" y="239.3">7</text>
<text x="472.6" y="243.1">3</text>
<text x="482" y="243.1" transform="rotate(-90 482 243.1)">8</text>
<text x="533.6" y="243.1">6</text>
<text x="472.6" y="250.7">2</text>
<text x="490.7" y="246.9">1</text>
<text x="482" y="253.5" transform="rotate(-90 482 253.5)">4</text>
<text x="447.7" y="258.3" transform="rotate(-90 447.7 258.3)">8</text>
<text x="192.8" y="269.7">1</text>
<text x="447.7" y="268.8" transform="rotate(-90 447.7 268.8)">4</text>
<text x="192.8" y="273.5">2</text>
<text x="192.8" y="277.3">3</text>
<text x="192.8" y="281.1">4</text>
<text x="192.8" y="284.9">5</text>
<text x="192.8" y="288.7">6</text>
<text x="445.9" y="307.8">6</text>
<text x="464" y="311.6">7</text>
<text x="509.2" y="307.4">D</text>
<text x="581.3" y="307.8">1</text>
<text x="581.3" y="311.6">2</text>
<text x="445.9" y="315.4">5</text>
<text x="498.7" y="315">G</text>
<text x="509.2" y="315">S</text>
<text x="581.3" y="315.4">3</text>
<text x="581.3" y="319.2">4</text>
<text x="581.3" y="323">5</text>
<text x="255.5" y="326.8">1</text>
<text x="581.3" y="326.8">6</text>
<text x="255.5" y="330.7">2</text>
</g>
<g font-size="2.7" fill="#505050">
<text x="269.2" y="239.8">MMBT3906</text>
<text x="485.4" y="239.8" transform="rotate(-90 485.4 239.8)">VCC</text>
<text x="516.9" y="239.8">GND</text>
<text x="451.1" y="255" transform="rotate(-90 451.1 255)">VCC</text>
<text x="485.4" y="258.8" transform="rotate(-90 485.4 258.8)">VEE</text>
<text x="451.1" y="274.1" transform="rotate(-90 451.1 274.1)">VEE</text>
<text x="582.5" y="283.6">LED+</text>
</g>
<g font-size="2.1" fill="#505050">
<text x="219.4" y="256.5">MIXER_INPUTS</text>
<text x="497.8" y="262.6">RATE_MID</text>
<text x="410.8" y="317.5">RESET</text>
<text x="252.2" y="321.3">MIX_OUT</text>
</g>
</svg>
